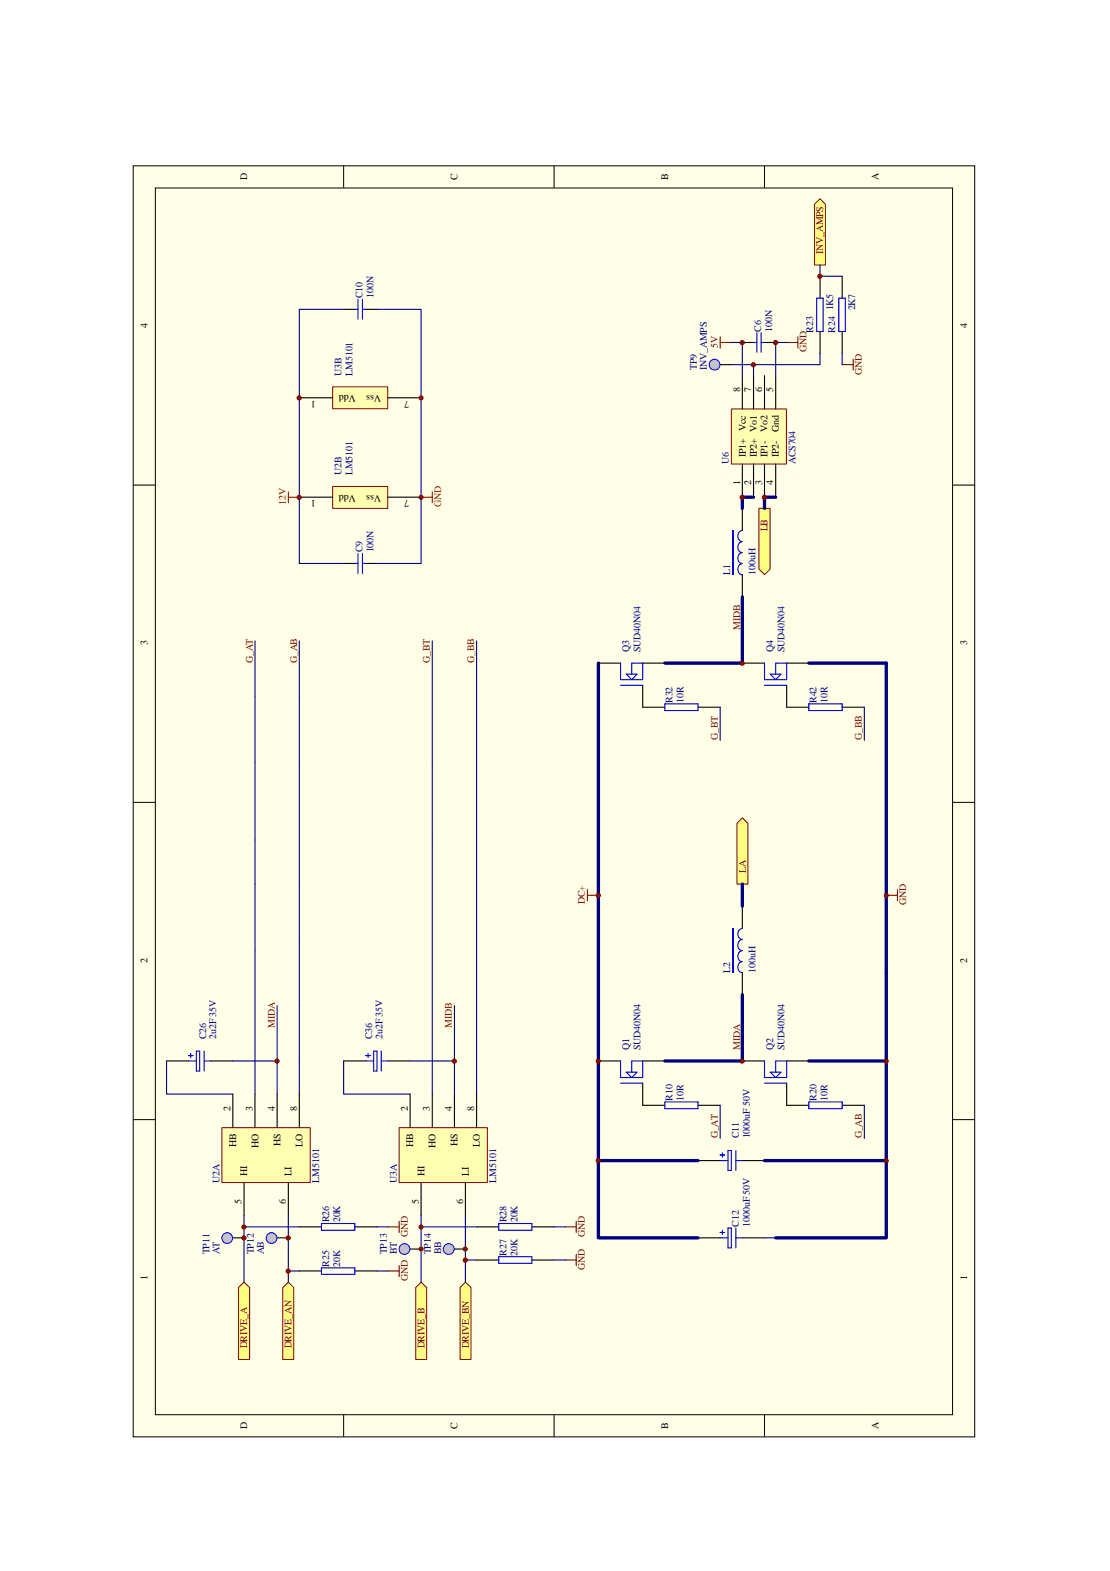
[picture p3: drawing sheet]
<svg xmlns="http://www.w3.org/2000/svg" width="210mm" height="297mm" viewBox="0 0 210 297" stroke-linecap="round" stroke-linejoin="round" font-family="sans-serif">
<path d="M25.2 31.4h159.1v240.3h-159.1z" fill="#ffffe8"/>
<g fill="none" stroke="#000" stroke-width=".19">
<path d="M25.2 31.4h159.1v240.3h-159.1zM29.4 35.5h150.7v232h-150.7zM65 31.3v4.2M104.8 31.3v4.2M144.6 31.3v4.2M25.2 91.7h4.2M180.2 91.7h4.2M25.2 151.7h4.2M180.2 151.7h4.2M25.2 211.7h4.2M180.2 211.7h4.2M65 267.5v4.2"/>
<path d="M104.8 267.5v4.2M144.6 267.5v4.2"/>
</g>
<path d="M31.5 200.6h4.1M39.8 200.6h4.2M65 200.6h4.2M73.4 200.6h4.2" fill="none" stroke="#000" stroke-width=".21"/>
<path d="M35.6 199.6h.9M36.1 199.2v.8M37.1 198.7h.7v3.8h-.7zM38.6 198.7v3.8M69.2 199.6h.8M69.6 199.2v.8M70.7 198.7h.6v3.8h-.6zM72.1 198.7v3.8M35.6 200.6h1.5M38.6 200.6h1.2M69.2 200.6h1.5M72.1 200.6h1.3" fill="none" stroke="#00f" stroke-width=".21"/>
<path d="M45.1 243.4l1-1 1.1 1v13.6h-2.1z" fill-rule="evenodd" fill="#ffff7f"/>
<path d="M45.1 243.4l1-1 1.1 1v13.6h-2.1z" fill="none" stroke="#7f0000" stroke-width=".19"/>
<path d="M78.6 243.4l1-1 1.1 1v13.6h-2.1z" fill-rule="evenodd" fill="#ffff7f"/>
<path d="M78.6 243.4l1-1 1.1 1v13.6h-2.1z" fill="none" stroke="#7f0000" stroke-width=".19"/>
<g fill="none" stroke="#00007f" stroke-width=".21">
<path d="M48.2 121.2v23M56.6 121.2v23M90.1 121.2v23M136.2 133.7v6.3M163.4 133.7v6.3M48.2 158.8v20.9M56.6 158.8v8.4M90.1 158.8v43.9M56.6 177.6v23M52.4 190.1v10.5M136.2 209v6.3M163.4 209v6.3"/>
<path d="M46.1 229.9v12.5M79.6 229.9v12.5"/>
</g>
<path d="M54.5 93v2.1M54.5 94h2.1M79.6 94h2.1M81.7 93v2.1" fill="none" stroke="#bf0000" stroke-width=".21"/>
<path d="M140.4 64.8h2.1M144.6 64.8h2.1M140.4 96.1v4.2M140.4 108.7v4.1M121.5 133.7h4.2M132 133.7h4.2M148.8 133.7h4.2M159.3 133.7h4.1M121.5 209h4.2M132 209h4.2M148.8 209h4.2M159.3 209h4.1" fill="none" stroke="#000" stroke-width=".21"/>
<path d="M142.5 64.8h.6M143.1 62.9v3.7M143.9 64.8h.7M143.9 62.9v3.7M138.6 100.3v8.4M140.3 104.5a1.07 1.07 0 0 0-.8 1 1.07 1.07 0 0 0 .8 1.1 1.07 1.07 0 0 0-.8 1 1.07 1.07 0 0 0 .8 1.1M140.3 102.4a1.04 1.04 0 0 0-.8 1 1.04 1.04 0 0 0 .8 1.1M140.3 100.3a1.07 1.07 0 0 0-.8 1.1 1.07 1.07 0 0 0 .8 1M125.7 133.1h6.3v1.3h-6.3zM153 133.1h6.3v1.3h-6.3zM125.7 208.4h6.3v1.2h-6.3zM153 208.4h6.3v1.2h-6.3z" fill="none" stroke="#00f" stroke-width=".21"/>
<path d="M140.4 112.8v12.6h-14.7M113.2 125.4v75.2M153 125.4h14.6v75.2h-14.6M125.7 200.6h14.7" fill="none" stroke="#00007f" stroke-width=".63"/>
<path d="M167.6 169.3h2.1M169.7 168.2v2.1" fill="none" stroke="#7f0000" stroke-width=".21"/>
<path d="M143.5 96.1h2.1v11.5l-1 1.1-1.1-1.1z" fill-rule="evenodd" fill="#ffff7f"/>
<path d="M143.5 96.1h2.1v11.5l-1 1.1-1.1-1.1z" fill="none" stroke="#7f0000" stroke-width=".19"/>
<path d="M140.4 154.6l1 1.1v11.5h-2v-11.5z" fill-rule="evenodd" fill="#ffff7f"/>
<path d="M140.4 154.6l1 1.1v11.5h-2v-11.5z" fill="none" stroke="#7f0000" stroke-width=".19"/>
<path d="M111.1 168.2v2.1M111.1 169.3h2.1" fill="none" stroke="#7f0000" stroke-width=".21"/>
<path d="M42 213.2h16.7v10.3h-16.7z" fill="#ffffb0"/>
<path d="M42 213.2h16.7v10.4h-16.7z" fill="none" stroke="#7f0000" stroke-width=".19"/>
<path d="M44 206.9v6.3M48.2 206.9v6.3M52.4 206.9v6.3M56.6 206.9v6.3M46.1 223.6v6.3M54.5 223.6v6.3" fill="none" stroke="#000" stroke-width=".21"/>
<path d="M75.5 213.2h16.7v10.3h-16.7z" fill="#ffffb0"/>
<path d="M75.5 213.2h16.7v10.4h-16.7z" fill="none" stroke="#7f0000" stroke-width=".19"/>
<path d="M77.6 206.9v6.3M81.7 206.9v6.3M85.9 206.9v6.3M90.1 206.9v6.3M79.6 223.6v6.3M88 223.6v6.3" fill="none" stroke="#000" stroke-width=".21"/>
<path d="M53.5 243.4l1-1 1 1v13.6h-2z" fill-rule="evenodd" fill="#ffff7f"/>
<path d="M53.5 243.4l1-1 1 1v13.6h-2z" fill="none" stroke="#7f0000" stroke-width=".19"/>
<path d="M87 243.4l1-1 1.1 1v13.6h-2.1z" fill-rule="evenodd" fill="#ffff7f"/>
<path d="M87 243.4l1-1 1.1 1v13.6h-2.1z" fill="none" stroke="#7f0000" stroke-width=".19"/>
<path d="M54.5 229.9v12.5M88 229.9v12.5" fill="none" stroke="#00007f" stroke-width=".21"/>
<path d="M63 92h10.3v4.1h-10.3z" fill="#ffffb0"/>
<path d="M62.9 92h10.4v4.1h-10.4z" fill="none" stroke="#7f0000" stroke-width=".19"/>
<path d="M56.6 94h6.3M73.4 94h6.2" fill="none" stroke="#000" stroke-width=".21"/>
<path d="M63 73.1h10.3v4.1h-10.3z" fill="#ffffb0"/>
<path d="M62.9 73.1h10.4v4.2h-10.4z" fill="none" stroke="#7f0000" stroke-width=".19"/>
<path d="M65 58.5h2.1M69.2 58.5h2.1M56.6 75.2h6.3M73.4 75.2h6.2M65 106.5h2.1M69.2 106.5h2.1M132 219.4h4.2M140.4 219.4h4.2M132 234h4.2M140.4 234h4.2" fill="none" stroke="#000" stroke-width=".21"/>
<g fill="none" stroke="#00007f" stroke-width=".21">
<path d="M65 58.5h-8.4v48h8.4M71.3 58.5h8.3v48h-8.3M81.7 121.2v85.7M48.2 144.2v14.6M56.6 144.2v14.6M90.1 144.2v14.6M48.2 179.7v27.2M56.6 167.2v10.4M85.9 190.1v10.5M31.5 200.6v6.3h12.5M44 200.6h8.4v6.3M56.6 200.6v6.3"/>
<path d="M65 200.6v6.3h12.6M77.6 200.6h8.3v6.3M90.1 202.7v4.2M144.6 234h2.1"/>
</g>
<g fill="none" stroke="#00f" stroke-width=".21">
<path d="M67.1 58.5h.6M67.7 56.6v3.8M68.5 56.6v3.8M68.5 58.5h.7M67.1 106.5h.6M67.7 104.7v3.7M68.5 106.5h.7M68.5 104.7v3.7M136.2 218.4h.8M136.2 219.4h1.5M136.6 218v.8M137.7 217.5h.6v3.8h-.6z"/>
<path d="M139.1 219.4h1.3M139.1 217.5v3.8M136.2 233h.8M136.2 234h1.5M136.6 232.6v.8M137.7 232.2h.6v3.8h-.6zM139.1 232.2v3.8M139.1 234h1.3"/>
</g>
<path d="M113.2 200.6v18.8h18.8M113.2 219.4v14.6h18.8M167.6 200.6v18.8h-23M167.6 219.4v14.6h-20.9" fill="none" stroke="#00007f" stroke-width=".63"/>
<path d="M136.2 64.8h2.1M136.2 63.7v2.1M148.8 64.8h2.1M150.9 63.7v2.1" fill="none" stroke="#7f0000" stroke-width=".21"/>
<path d="M154 38.6l1.1-1 1 1v11.5h-2.1z" fill-rule="evenodd" fill="#ffff7f"/>
<path d="M154 38.6l1.1-1 1 1v11.5h-2.1z" fill="none" stroke="#7f0000" stroke-width=".19"/>
<path d="M140.4 188.1v12.5" fill="none" stroke="#00007f" stroke-width=".63"/>
<circle cx="167.6" cy="169.3" r=".39" fill="#7f0000"/>
<circle cx="167.6" cy="169.3" r=".39" fill="none" stroke="#7f0000" stroke-width=".19"/>
<path d="M155.1 52.2v4.2M159.3 52.2v4.2M155.1 62.7v4.1M159.3 62.7v4.1" fill="none" stroke="#000" stroke-width=".21"/>
<path d="M154.4 56.4h1.3v6.3h-1.3zM158.6 56.4h1.3v6.3h-1.3z" fill="none" stroke="#00f" stroke-width=".21"/>
<path d="M159.3 68.9h2M161.3 67.9v2.1" fill="none" stroke="#7f0000" stroke-width=".21"/>
<path d="M155.1 50.1v2.1" fill="none" stroke="#00007f" stroke-width=".21"/>
<circle cx="113.1" cy="219.5" r=".4" fill="#7f0000"/>
<circle cx="113.1" cy="219.5" r=".4" fill="none" stroke="#7f0000" stroke-width=".19"/>
<circle cx="167.6" cy="200.6" r=".39" fill="#7f0000"/>
<circle cx="167.6" cy="200.6" r=".39" fill="none" stroke="#7f0000" stroke-width=".19"/>
<circle cx="167.6" cy="219.5" r=".39" fill="#7f0000"/>
<circle cx="167.6" cy="219.5" r=".39" fill="none" stroke="#7f0000" stroke-width=".19"/>
<path d="M56.6 240.3h4.2M67.1 240.3h4.2" fill="none" stroke="#000" stroke-width=".21"/>
<path d="M60.8 239.7h6.3v1.2h-6.3z" fill="none" stroke="#00f" stroke-width=".21"/>
<circle cx="52.4" cy="200.6" r=".4" fill="#7f0000"/>
<circle cx="52.4" cy="200.6" r=".4" fill="none" stroke="#7f0000" stroke-width=".19"/>
<path d="M56.6 232h4.2M67.1 232h4.2M90.1 232h4.2M90.1 238.2h4.2M100.6 232h4.2M100.6 238.2h4.2" fill="none" stroke="#000" stroke-width=".21"/>
<path d="M60.8 231.3h6.3v1.3h-6.3zM94.3 231.3h6.3v1.3h-6.3zM94.3 237.6h6.3v1.3h-6.3z" fill="none" stroke="#00f" stroke-width=".21"/>
<path d="M46.1 232h10.5M54.5 240.3h2.1" fill="none" stroke="#00007f" stroke-width=".21"/>
<circle cx="46.1" cy="232" r=".4" fill="#7f0000"/>
<circle cx="46.1" cy="232" r=".4" fill="none" stroke="#7f0000" stroke-width=".19"/>
<path d="M79.6 232h10.5M88 238.2h2.1" fill="none" stroke="#00007f" stroke-width=".21"/>
<circle cx="85.9" cy="200.6" r=".4" fill="#7f0000"/>
<circle cx="85.9" cy="200.6" r=".4" fill="none" stroke="#7f0000" stroke-width=".19"/>
<circle cx="88" cy="238.3" r=".4" fill="#7f0000"/>
<circle cx="88" cy="238.3" r=".4" fill="none" stroke="#7f0000" stroke-width=".19"/>
<circle cx="79.6" cy="232" r=".39" fill="#7f0000"/>
<circle cx="79.6" cy="232" r=".39" fill="none" stroke="#7f0000" stroke-width=".19"/>
<path d="M73.4 232h2.1M75.5 230.9v2.1M75.5 239.3v2.1M106.9 232h2.1M106.9 238.2h2.1M109 230.9v2.1M109 237.2v2.1M73.4 240.3h2.1" fill="none" stroke="#7f0000" stroke-width=".21"/>
<path d="M71.3 232h2.1M104.8 232h2.1M104.8 238.2h2.1M71.3 240.3h2.1" fill="none" stroke="#00007f" stroke-width=".21"/>
<path d="M113.2 200.6h4.1M121.5 204.8v4.2M121.5 200.6h4.2" fill="none" stroke="#000" stroke-width=".21"/>
<path d="M117.3 204.8h4.2M117.3 200.6v3.1h4.2v-3.1h-2v2.1M118.4 202.7h2.1l-1 1z" fill="none" stroke="#00f" stroke-width=".21"/>
<circle cx="113.1" cy="200.6" r=".4" fill="#7f0000"/>
<circle cx="113.1" cy="200.6" r=".4" fill="none" stroke="#7f0000" stroke-width=".19"/>
<path d="M140.4 200.6h4.2M148.8 204.8v4.2M148.8 200.6h4.2" fill="none" stroke="#000" stroke-width=".21"/>
<path d="M144.6 204.8h4.2M144.6 200.6v3.1h4.2v-3.1h-2.1v2.1M145.6 202.7h2.1l-1 1z" fill="none" stroke="#00f" stroke-width=".21"/>
<circle cx="140.4" cy="200.6" r=".4" fill="#7f0000"/>
<circle cx="140.4" cy="200.6" r=".4" fill="none" stroke="#7f0000" stroke-width=".19"/>
<path d="M113.2 125.4h4.1M121.5 129.6v4.1M121.5 125.4h4.2M140.4 125.4h4.2M148.8 125.4h4.2M148.8 129.6v4.1" fill="none" stroke="#000" stroke-width=".21"/>
<path d="M117.3 129.6h4.2M117.3 125.4v3.1h4.2v-3.1h-2v2.1M118.4 127.5h2.1l-1 1zM144.6 129.6h4.2M144.6 125.4v3.1h4.2v-3.1h-2.1v2.1M145.6 127.5h2.1l-1 1z" fill="none" stroke="#00f" stroke-width=".21"/>
<circle cx="140.4" cy="125.4" r=".4" fill="#7f0000"/>
<circle cx="140.4" cy="125.4" r=".4" fill="none" stroke="#7f0000" stroke-width=".19"/>
<path d="M138.3 77.3h10.4v10.4h-10.4z" fill="#ffffb0"/>
<path d="M138.3 77.3h10.4v10.4h-10.4z" fill="none" stroke="#7f0000" stroke-width=".19"/>
<path d="M140.4 71v6.3M142.5 71v6.3M144.6 71v6.3M146.7 71v6.3M140.4 87.7v6.3M142.5 87.7v6.3M144.6 87.7v6.3M146.7 87.7v6.3M140.4 171.4v4.1M140.4 183.9v4.2" fill="none" stroke="#000" stroke-width=".21"/>
<path d="M142.5 94h-2.1v2.1M146.7 94h-2.1v2.1M140.4 167.2v4.2" fill="none" stroke="#00007f" stroke-width=".63"/>
<path d="M155.1 52.2h4.2M138.3 64.8h2.1v6.2M148.8 64.8h-2.1v6.2M155.1 66.8v2.1h-12.6v2.1M159.3 66.8v2.1" fill="none" stroke="#00007f" stroke-width=".21"/>
<path d="M138.6 175.5v8.4M140.3 179.8a1.04 1.04 0 0 0-.8 1 1.04 1.04 0 0 0 .8 1M140.3 177.7a1.07 1.07 0 0 0-.8 1 1.07 1.07 0 0 0 .8 1M140.3 175.6a1.04 1.04 0 0 0-.8 1 1.04 1.04 0 0 0 .8 1M140.3 181.8a1.04 1.04 0 0 0-.8 1.1 1.04 1.04 0 0 0 .8 1" fill="none" stroke="#00f" stroke-width=".21"/>
<circle cx="135.1" cy="69" r="1.02" fill="#c1c1c1"/>
<circle cx="135.1" cy="69" r="1.02" fill="none" stroke="#00f" stroke-width=".19"/>
<path d="M136.2 68.9h2.1" fill="none" stroke="#000" stroke-width=".21"/>
<circle cx="43" cy="234.1" r="1.02" fill="#c1c1c1"/>
<circle cx="43" cy="234.1" r="1.02" fill="none" stroke="#00f" stroke-width=".19"/>
<path d="M44 234h2.1" fill="none" stroke="#000" stroke-width=".21"/>
<circle cx="51.3" cy="234.1" r="1.02" fill="#c1c1c1"/>
<circle cx="51.3" cy="234.1" r="1.02" fill="none" stroke="#00f" stroke-width=".19"/>
<path d="M52.4 234h2.1" fill="none" stroke="#000" stroke-width=".21"/>
<circle cx="76.5" cy="236.2" r="1.02" fill="#c1c1c1"/>
<circle cx="76.5" cy="236.2" r="1.02" fill="none" stroke="#00f" stroke-width=".19"/>
<path d="M77.6 236.2h2" fill="none" stroke="#000" stroke-width=".21"/>
<circle cx="84.9" cy="236.2" r="1.03" fill="#c1c1c1"/>
<circle cx="84.9" cy="236.2" r="1.03" fill="none" stroke="#00f" stroke-width=".19"/>
<path d="M85.9 236.2h2.1" fill="none" stroke="#000" stroke-width=".21"/>
<circle cx="46.1" cy="234.1" r=".4" fill="#7f0000"/>
<circle cx="46.1" cy="234.1" r=".4" fill="none" stroke="#7f0000" stroke-width=".19"/>
<circle cx="54.5" cy="234.1" r=".4" fill="#7f0000"/>
<circle cx="54.5" cy="234.1" r=".4" fill="none" stroke="#7f0000" stroke-width=".19"/>
<circle cx="88" cy="236.2" r=".39" fill="#7f0000"/>
<circle cx="88" cy="236.2" r=".39" fill="none" stroke="#7f0000" stroke-width=".19"/>
<circle cx="79.6" cy="236.2" r=".38" fill="#7f0000"/>
<circle cx="79.6" cy="236.2" r=".38" fill="none" stroke="#7f0000" stroke-width=".19"/>
<circle cx="54.5" cy="240.3" r=".4" fill="#7f0000"/>
<circle cx="54.5" cy="240.3" r=".4" fill="none" stroke="#7f0000" stroke-width=".19"/>
<path d="M138.3 68.9h4.2" fill="none" stroke="#00007f" stroke-width=".21"/>
<circle cx="56.6" cy="94" r=".4" fill="#7f0000"/>
<circle cx="56.6" cy="94" r=".4" fill="none" stroke="#7f0000" stroke-width=".19"/>
<circle cx="79.6" cy="94" r=".39" fill="#7f0000"/>
<circle cx="79.6" cy="94" r=".39" fill="none" stroke="#7f0000" stroke-width=".19"/>
<circle cx="56.6" cy="75.2" r=".4" fill="#7f0000"/>
<circle cx="56.6" cy="75.2" r=".4" fill="none" stroke="#7f0000" stroke-width=".19"/>
<circle cx="79.6" cy="75.2" r=".39" fill="#7f0000"/>
<circle cx="79.6" cy="75.2" r=".39" fill="none" stroke="#7f0000" stroke-width=".19"/>
<circle cx="113.1" cy="169.3" r=".4" fill="#7f0000"/>
<circle cx="113.1" cy="169.3" r=".4" fill="none" stroke="#7f0000" stroke-width=".19"/>
<circle cx="140.4" cy="64.8" r=".4" fill="#7f0000"/>
<circle cx="140.4" cy="64.8" r=".4" fill="none" stroke="#7f0000" stroke-width=".19"/>
<circle cx="146.7" cy="64.8" r=".4" fill="#7f0000"/>
<circle cx="146.7" cy="64.8" r=".4" fill="none" stroke="#7f0000" stroke-width=".19"/>
<circle cx="155" cy="52.2" r=".4" fill="#7f0000"/>
<circle cx="155" cy="52.2" r=".4" fill="none" stroke="#7f0000" stroke-width=".19"/>
<circle cx="142.5" cy="69" r=".4" fill="#7f0000"/>
<circle cx="142.5" cy="69" r=".4" fill="none" stroke="#7f0000" stroke-width=".19"/>
<circle cx="140.4" cy="94" r=".4" fill="#7f0000"/>
<circle cx="140.4" cy="94" r=".4" fill="none" stroke="#7f0000" stroke-width=".19"/>
<circle cx="144.5" cy="94" r=".4" fill="#7f0000"/>
<circle cx="144.5" cy="94" r=".4" fill="none" stroke="#7f0000" stroke-width=".19"/>
<g font-size="1.9">
<text x="46.7" y="34" transform="rotate(-90 46.7 34)">D</text>
<text x="86.5" y="34" transform="rotate(-90 86.5 34)">C</text>
<text x="126.3" y="34" transform="rotate(-90 126.3 34)">B</text>
<text x="166.1" y="34" transform="rotate(-90 166.1 34)">A</text>
<text x="27.9" y="62" transform="rotate(-90 27.9 62)">4</text>
<text x="182.9" y="62" transform="rotate(-90 182.9 62)">4</text>
<text x="59.7" y="75.8" transform="rotate(-180 59.7 75.8)">1</text>
<text x="67.3" y="74.7" transform="rotate(-180 67.3 74.7)">Vdd</text>
<text x="72.1" y="74.7" transform="rotate(-180 72.1 74.7)">Vss</text>
<text x="77.3" y="75.8" transform="rotate(-180 77.3 75.8)">7</text>
<text x="140" y="74.2" transform="rotate(-90 140 74.2)">8</text>
<text x="142" y="74.2" transform="rotate(-90 142 74.2)">7</text>
<text x="144.1" y="74.2" transform="rotate(-90 144.1 74.2)">6</text>
<text x="146.2" y="74.2" transform="rotate(-90 146.2 74.2)">5</text>
<text x="141" y="81.5" transform="rotate(-90 141 81.5)">Vcc</text>
<text x="145.2" y="81.7" transform="rotate(-90 145.2 81.7)">Vo2</text>
<text x="147.3" y="81.7" transform="rotate(-90 147.3 81.7)">Gnd</text>
<text x="141" y="86.5" transform="rotate(-90 141 86.5)">IP1+</text>
<text x="143.1" y="86.5" transform="rotate(-90 143.1 86.5)">IP2+ Vo1</text>
<text x="145.2" y="86.5" transform="rotate(-90 145.2 86.5)">IP1-</text>
<text x="147.3" y="86.5" transform="rotate(-90 147.3 86.5)">IP2-</text>
<text x="59.7" y="94.6" transform="rotate(-180 59.7 94.6)">1</text>
<text x="67.3" y="93.5" transform="rotate(-180 67.3 93.5)">Vdd</text>
<text x="72.1" y="93.5" transform="rotate(-180 72.1 93.5)">Vss</text>
<text x="77.3" y="94.6" transform="rotate(-180 77.3 94.6)">7</text>
<text x="140" y="91.7" transform="rotate(-90 140 91.7)">1</text>
<text x="142" y="91.7" transform="rotate(-90 142 91.7)">2</text>
<text x="144.1" y="91.7" transform="rotate(-90 144.1 91.7)">3</text>
<text x="146.2" y="91.7" transform="rotate(-90 146.2 91.7)">4</text>
<text x="27.9" y="122" transform="rotate(-90 27.9 122)">3</text>
<text x="182.9" y="122" transform="rotate(-90 182.9 122)">3</text>
<text x="27.9" y="182" transform="rotate(-90 27.9 182)">2</text>
<text x="182.9" y="182" transform="rotate(-90 182.9 182)">2</text>
<text x="43.6" y="210" transform="rotate(-90 43.6 210)">2</text>
<text x="47.8" y="210" transform="rotate(-90 47.8 210)">3</text>
<text x="52" y="210" transform="rotate(-90 52 210)">4</text>
<text x="56.2" y="210" transform="rotate(-90 56.2 210)">8</text>
<text x="77.1" y="210" transform="rotate(-90 77.1 210)">2</text>
<text x="81.3" y="210" transform="rotate(-90 81.3 210)">3</text>
<text x="85.5" y="210" transform="rotate(-90 85.5 210)">4</text>
<text x="89.7" y="210" transform="rotate(-90 89.7 210)">8</text>
<text x="44.7" y="216.9" transform="rotate(-90 44.7 216.9)">HB</text>
<text x="48.9" y="217.1" transform="rotate(-90 48.9 217.1)">HO</text>
<text x="53" y="216.7" transform="rotate(-90 53 216.7)">HS</text>
<text x="57.2" y="216.9" transform="rotate(-90 57.2 216.9)">LO</text>
<text x="78.1" y="216.9" transform="rotate(-90 78.1 216.9)">HB</text>
<text x="82.3" y="217.1" transform="rotate(-90 82.3 217.1)">HO</text>
<text x="86.5" y="216.7" transform="rotate(-90 86.5 216.7)">HS</text>
<text x="90.7" y="216.9" transform="rotate(-90 90.7 216.9)">LO</text>
<text x="45.7" y="227.6" transform="rotate(-90 45.7 227.6)">5</text>
<text x="46.7" y="222.4" transform="rotate(-90 46.7 222.4)">HI</text>
<text x="54.1" y="227.6" transform="rotate(-90 54.1 227.6)">6</text>
<text x="55.1" y="222.4" transform="rotate(-90 55.1 222.4)">LI</text>
<text x="79.2" y="227.6" transform="rotate(-90 79.2 227.6)">5</text>
<text x="80.3" y="222.4" transform="rotate(-90 80.3 222.4)">HI</text>
<text x="87.6" y="227.6" transform="rotate(-90 87.6 227.6)">6</text>
<text x="88.6" y="222.4" transform="rotate(-90 88.6 222.4)">LI</text>
<text x="27.9" y="242" transform="rotate(-90 27.9 242)">1</text>
<text x="182.9" y="242" transform="rotate(-90 182.9 242)">1</text>
<text x="46.7" y="270.2" transform="rotate(-90 46.7 270.2)">D</text>
<text x="86.5" y="270.2" transform="rotate(-90 86.5 270.2)">C</text>
<text x="126.3" y="270.2" transform="rotate(-90 126.3 270.2)">B</text>
<text x="166.1" y="270.2" transform="rotate(-90 166.1 270.2)">A</text>
</g>
<g font-size="1.9" fill="#7f0000">
<text x="155.7" y="48" transform="rotate(-90 155.7 48)">INV_AMPS</text>
<text x="135.8" y="65.8" transform="rotate(-90 135.8 65.8)">5V</text>
<text x="152.5" y="66.6" transform="rotate(-90 152.5 66.6)">GND</text>
<text x="163" y="70.8" transform="rotate(-90 163 70.8)">GND</text>
<text x="145.2" y="100.5" transform="rotate(-90 145.2 100.5)">LB</text>
<text x="140" y="119.1" transform="rotate(-90 140 119.1)">MIDB</text>
<text x="47.8" y="125.4" transform="rotate(-90 47.8 125.4)">G_AT</text>
<text x="56.2" y="125.4" transform="rotate(-90 56.2 125.4)">G_AB</text>
<text x="81.3" y="125.4" transform="rotate(-90 81.3 125.4)">G_BT</text>
<text x="89.7" y="125.4" transform="rotate(-90 89.7 125.4)">G_BB</text>
<text x="135.8" y="140" transform="rotate(-90 135.8 140)">G_BT</text>
<text x="163" y="140" transform="rotate(-90 163 140)">G_BB</text>
<text x="141" y="165.1" transform="rotate(-90 141 165.1)">LA</text>
<text x="110.6" y="170.9" transform="rotate(-90 110.6 170.9)">DC+</text>
<text x="171.4" y="171.1" transform="rotate(-90 171.4 171.1)">GND</text>
<text x="52" y="194.3" transform="rotate(-90 52 194.3)">MIDA</text>
<text x="85.5" y="194.3" transform="rotate(-90 85.5 194.3)">MIDB</text>
<text x="140" y="198.5" transform="rotate(-90 140 198.5)">MIDA</text>
<text x="135.8" y="215.3" transform="rotate(-90 135.8 215.3)">G_AT</text>
<text x="163" y="215.3" transform="rotate(-90 163 215.3)">G_AB</text>
<text x="77.1" y="233.8" transform="rotate(-90 77.1 233.8)">GND</text>
<text x="110.6" y="233.8" transform="rotate(-90 110.6 233.8)">GND</text>
<text x="77.1" y="242.2" transform="rotate(-90 77.1 242.2)">GND</text>
<text x="110.6" y="240.1" transform="rotate(-90 110.6 240.1)">GND</text>
<text x="46.7" y="255" transform="rotate(-90 46.7 255)">DRIVE_A</text>
<text x="55.1" y="255" transform="rotate(-90 55.1 255)">DRIVE_AN</text>
<text x="80.3" y="255" transform="rotate(-90 80.3 255)">DRIVE_B</text>
<text x="88.6" y="255" transform="rotate(-90 88.6 255)">DRIVE_BN</text>
</g>
<g font-size="1.9" fill="#00007f">
<text x="68.5" y="56.4" transform="rotate(-90 68.5 56.4)">C10</text>
<text x="70.6" y="56.4" transform="rotate(-90 70.6 56.4)">100N</text>
<text x="157.5" y="58.7" transform="rotate(-90 157.5 58.7)">1K5</text>
<text x="161.7" y="58.7" transform="rotate(-90 161.7 58.7)">2K7</text>
<text x="143.9" y="62.7" transform="rotate(-90 143.9 62.7)">C6</text>
<text x="146" y="62.7" transform="rotate(-90 146 62.7)">100N</text>
<text x="153.8" y="62.9" transform="rotate(-90 153.8 62.9)">R23</text>
<text x="157.9" y="62.9" transform="rotate(-90 157.9 62.9)">R24</text>
<text x="64.6" y="71" transform="rotate(-90 64.6 71)">U3B</text>
<text x="66.6" y="71" transform="rotate(-90 66.6 71)">LM5101</text>
<text x="131.8" y="70" transform="rotate(-90 131.8 70)">TP9</text>
<text x="133.6" y="70" transform="rotate(-90 133.6 70)">INV_AMPS</text>
<text x="64.6" y="89.8" transform="rotate(-90 64.6 89.8)">U2B</text>
<text x="66.6" y="89.8" transform="rotate(-90 66.6 89.8)">LM5101</text>
<text x="137.8" y="87.7" transform="rotate(-90 137.8 87.7)">U6</text>
<text x="150.4" y="87.7" transform="rotate(-90 150.4 87.7)">ACS704</text>
<text x="68.5" y="104.5" transform="rotate(-90 68.5 104.5)">C9</text>
<text x="70.6" y="104.5" transform="rotate(-90 70.6 104.5)">100N</text>
<text x="138" y="108.7" transform="rotate(-90 138 108.7)">L1</text>
<text x="142.9" y="108.7" transform="rotate(-90 142.9 108.7)">100uH</text>
<text x="119" y="123.3" transform="rotate(-90 119 123.3)">Q3</text>
<text x="121.1" y="123.3" transform="rotate(-90 121.1 123.3)">SUD40N04</text>
<text x="146.2" y="123.3" transform="rotate(-90 146.2 123.3)">Q4</text>
<text x="148.3" y="123.3" transform="rotate(-90 148.3 123.3)">SUD40N04</text>
<text x="127.2" y="132.9" transform="rotate(-90 127.2 132.9)">R32</text>
<text x="129.2" y="132.9" transform="rotate(-90 129.2 132.9)">10R</text>
<text x="154.4" y="132.9" transform="rotate(-90 154.4 132.9)">R42</text>
<text x="156.5" y="132.9" transform="rotate(-90 156.5 132.9)">10R</text>
<text x="138" y="183.9" transform="rotate(-90 138 183.9)">L2</text>
<text x="142.9" y="183.9" transform="rotate(-90 142.9 183.9)">100uH</text>
<text x="39" y="196.5" transform="rotate(-90 39 196.5)">C26</text>
<text x="40.9" y="196.5" transform="rotate(-90 40.9 196.5)">2u2F 35V</text>
<text x="70.4" y="196.5" transform="rotate(-90 70.4 196.5)">C36</text>
<text x="72.3" y="196.5" transform="rotate(-90 72.3 196.5)">2u2F 35V</text>
<text x="119" y="198.5" transform="rotate(-90 119 198.5)">Q1</text>
<text x="121.1" y="198.5" transform="rotate(-90 121.1 198.5)">SUD40N04</text>
<text x="146.2" y="198.5" transform="rotate(-90 146.2 198.5)">Q2</text>
<text x="148.3" y="198.5" transform="rotate(-90 148.3 198.5)">SUD40N04</text>
<text x="127.2" y="208.1" transform="rotate(-90 127.2 208.1)">R10</text>
<text x="129.2" y="208.1" transform="rotate(-90 129.2 208.1)">10R</text>
<text x="154.4" y="208.1" transform="rotate(-90 154.4 208.1)">R20</text>
<text x="156.5" y="208.1" transform="rotate(-90 156.5 208.1)">10R</text>
<text x="139.7" y="215.3" transform="rotate(-90 139.7 215.3)">C11</text>
<text x="141.8" y="215.3" transform="rotate(-90 141.8 215.3)">1000uF 50V</text>
<text x="41.5" y="223.6" transform="rotate(-90 41.5 223.6)">U2A</text>
<text x="60.4" y="223.6" transform="rotate(-90 60.4 223.6)">LM5101</text>
<text x="75" y="223.6" transform="rotate(-90 75 223.6)">U3A</text>
<text x="93.9" y="223.6" transform="rotate(-90 93.9 223.6)">LM5101</text>
<text x="62.2" y="231.1" transform="rotate(-90 62.2 231.1)">R26</text>
<text x="64.3" y="231.1" transform="rotate(-90 64.3 231.1)">20K</text>
<text x="95.8" y="231.1" transform="rotate(-90 95.8 231.1)">R28</text>
<text x="97.8" y="231.1" transform="rotate(-90 97.8 231.1)">20K</text>
<text x="139.7" y="232" transform="rotate(-90 139.7 232)">C12</text>
<text x="141.8" y="232" transform="rotate(-90 141.8 232)">1000uF 50V</text>
<text x="39.6" y="237.2" transform="rotate(-90 39.6 237.2)">TP11</text>
<text x="41.5" y="237.2" transform="rotate(-90 41.5 237.2)">AT</text>
<text x="48" y="237.2" transform="rotate(-90 48 237.2)">TP12</text>
<text x="49.9" y="237.2" transform="rotate(-90 49.9 237.2)">AB</text>
<text x="62.2" y="239.5" transform="rotate(-90 62.2 239.5)">R25</text>
<text x="64.3" y="239.5" transform="rotate(-90 64.3 239.5)">20K</text>
<text x="73.2" y="237.2" transform="rotate(-90 73.2 237.2)">TP13</text>
<text x="75" y="237.2" transform="rotate(-90 75 237.2)">BT</text>
<text x="81.5" y="237.2" transform="rotate(-90 81.5 237.2)">TP14</text>
<text x="83.4" y="237.2" transform="rotate(-90 83.4 237.2)">BB</text>
<text x="95.8" y="237.4" transform="rotate(-90 95.8 237.4)">R27</text>
<text x="97.8" y="237.4" transform="rotate(-90 97.8 237.4)">20K</text>
</g>
<g font-size="1.9" fill="#bf0000">
<text x="54.1" y="95.5" transform="rotate(-90 54.1 95.5)">12V</text>
<text x="83.4" y="95.9" transform="rotate(-90 83.4 95.9)">GND</text>
</g>
</svg>
